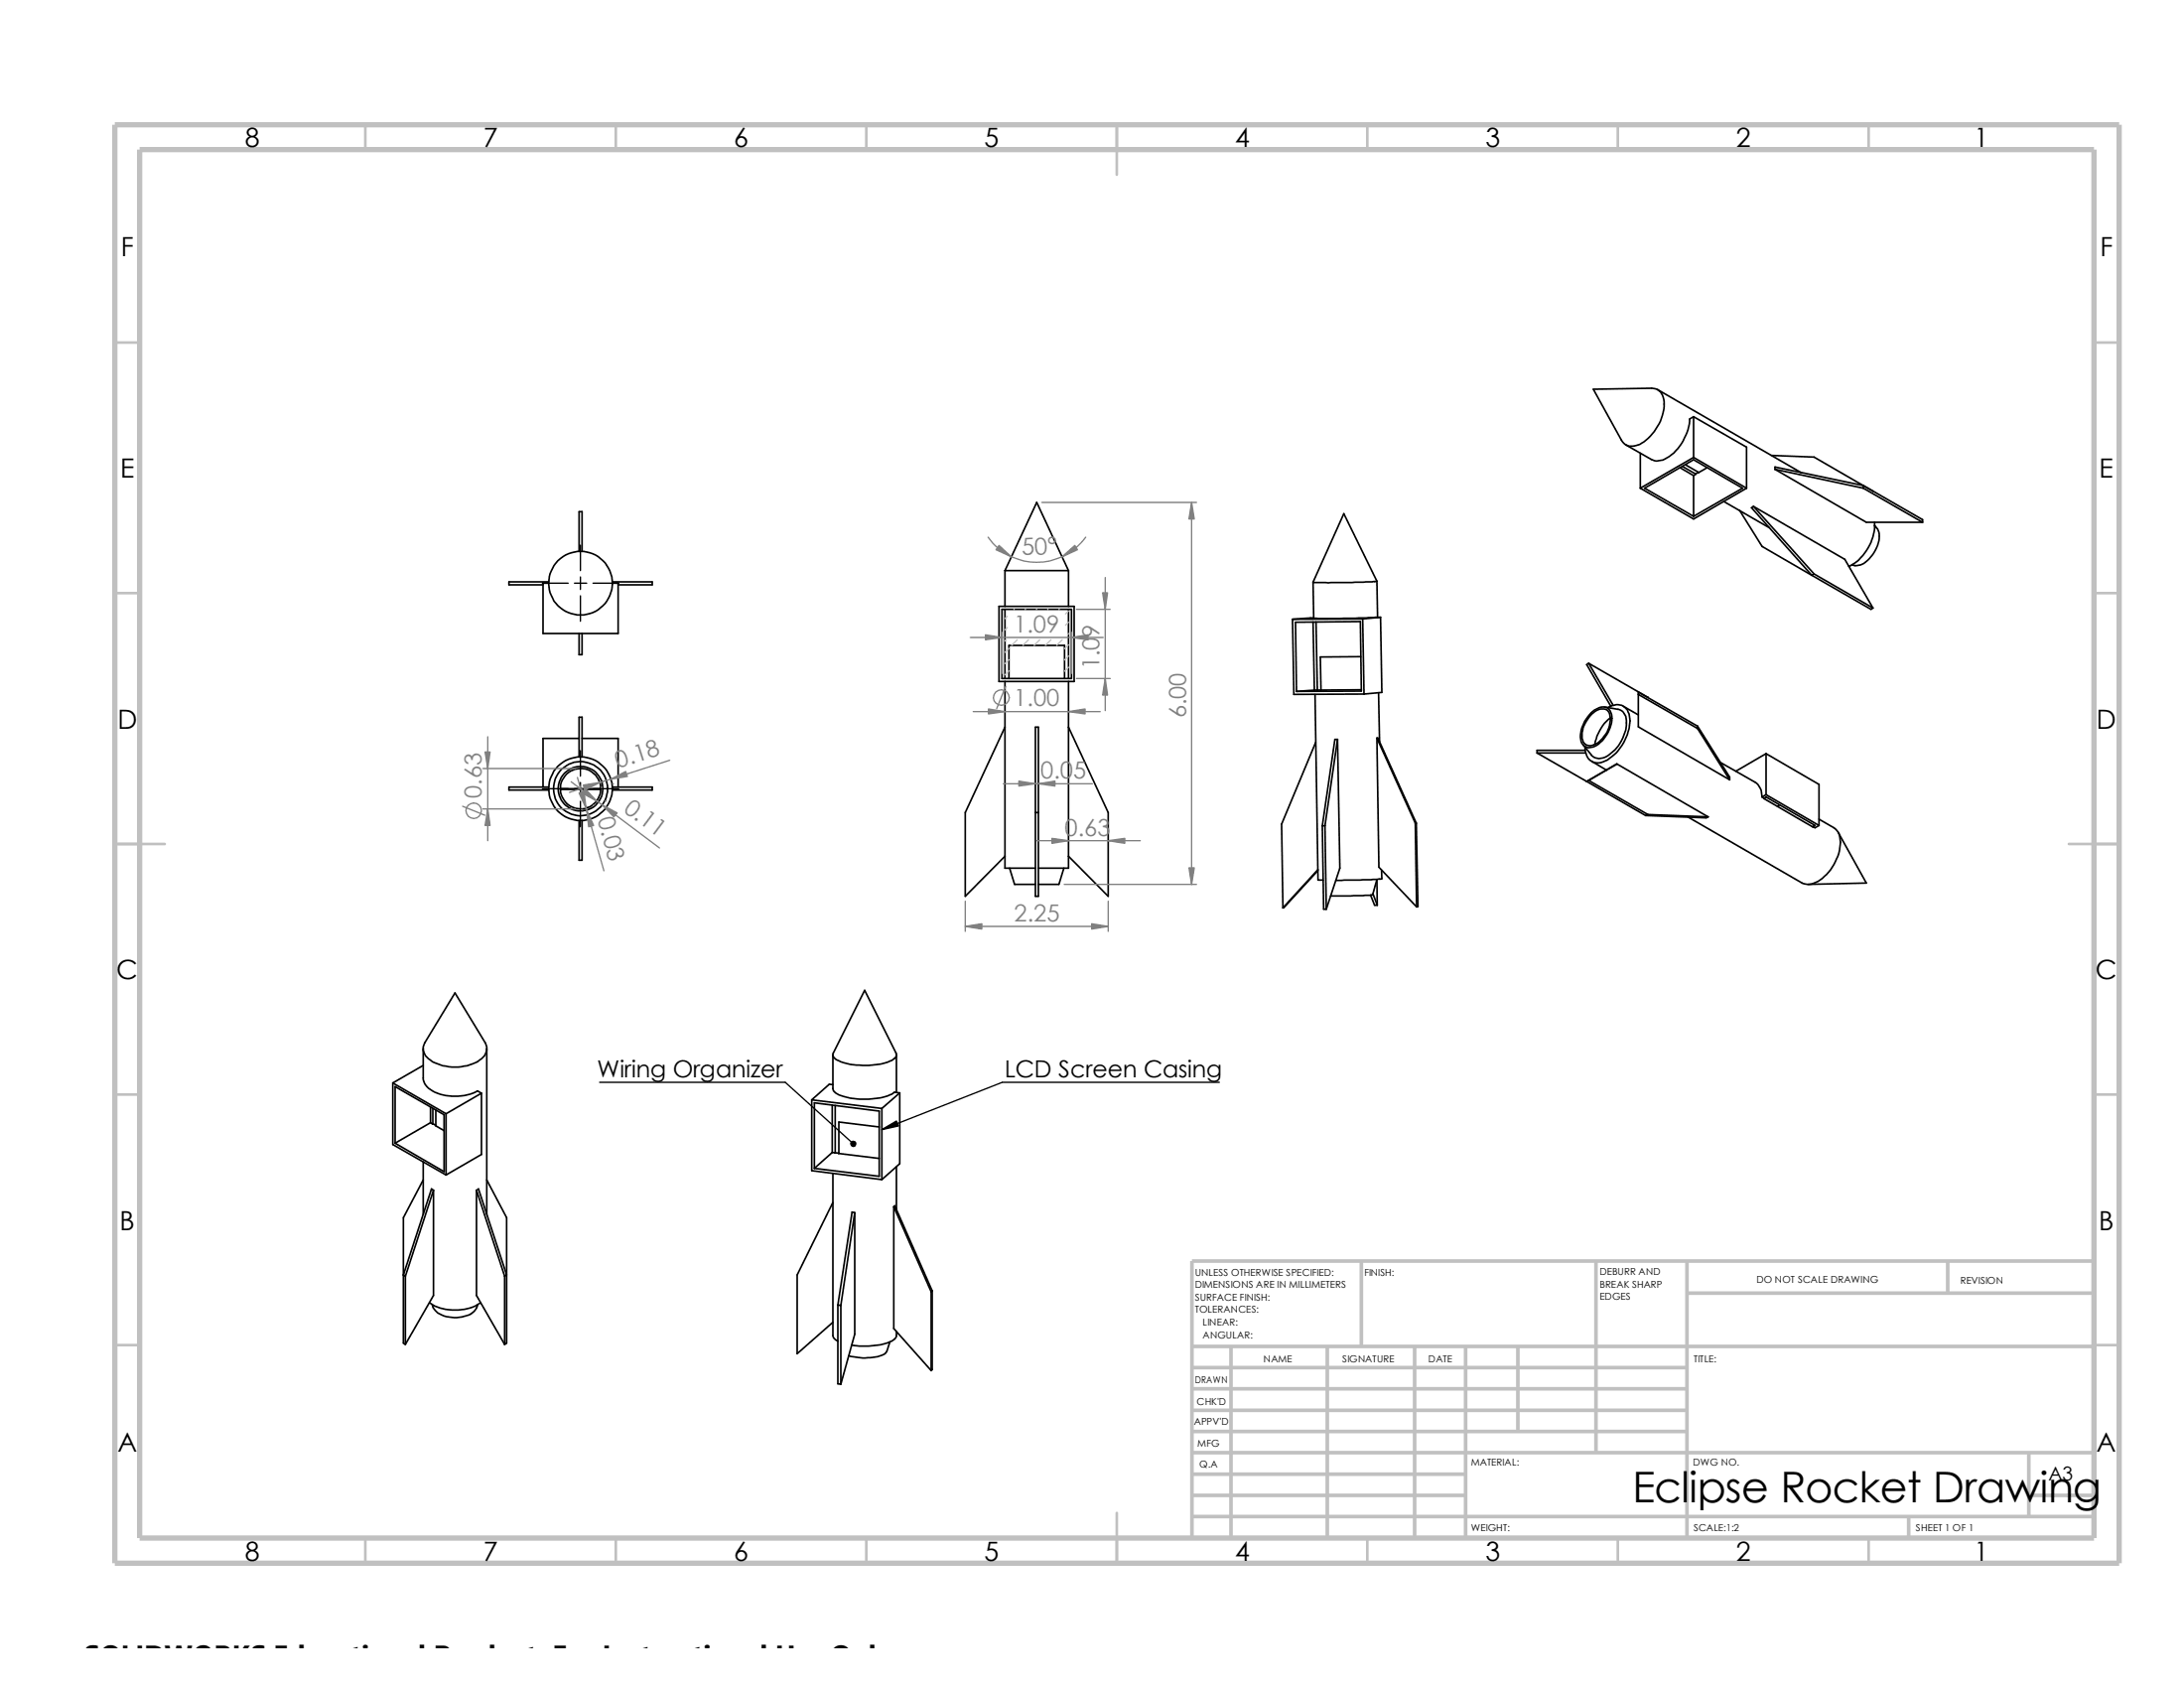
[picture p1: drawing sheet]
<svg xmlns="http://www.w3.org/2000/svg" width="279mm" height="216mm" viewBox="0 0 279 216" stroke-linecap="round" stroke-linejoin="round" font-family="sans-serif">
<g fill="none" stroke="#c0c0c0" stroke-width=".34">
<path d="M46.7 16v3.1M78.8 16v3.1M110.8 16v3.1M142.9 16v6.4M174.9 16v3.1M207 16v3.1M239.1 16v3.1M14.7 43.8h3.2M267.9 43.8h3.2M14.7 75.9h3.2M267.9 75.9h3.2M14.7 107.9h6.4"/>
<path d="M264.7 107.9h6.4M14.7 140h3.2M267.9 140h3.2M14.7 172h3.2M267.9 172h3.2M46.7 196.7v3.2M78.8 196.7v3.2M110.8 196.7v3.2M142.9 193.5v6.4M174.9 196.7v3.2M207 196.7v3.2M239.1 196.7v3.2"/>
</g>
<g fill="none" stroke="#c0c0c0" stroke-width=".47">
<path d="M152.5 172.2h115.4M152.5 177.6h63.3M152.5 174.9h63.3M157.5 172.2v24.5M169.8 172.2v24.5M174.2 161.3v10.9M181 172.2v24.5M187.5 172.2v24.5M194.2 172.2v10.9M204.2 161.3v24.5M215.8 161.3v35.4M215.8 165.4h52.1"/>
<path d="M249.2 161.3v4.1M267.9 161.3h-115.4v35.4M152.5 194h115.4M152.5 183.1h63.3M152.5 180.4h63.3M152.5 191.3h35M152.5 188.6h35M152.5 185.8h115.4M244.2 194v2.7M259.5 191.3h8.4M259.5 185.8v8.2"/>
</g>
<path d="M14.7 16h256.4v183.9h-256.4zM17.9 19.1h250v177.6h-250z" fill="none" stroke="#c0c0c0" stroke-width=".68" stroke-linecap="butt"/>
<g fill="none" stroke="#000" stroke-width=".21">
<path d="M203.8 49.8l7.5-.1a1.63 1.63 0 0 1 1.6 1.7 6.4 6.4 0 0 1-3.1 5.5 1.84 1.84 0 0 1-2.2-.3zM209.8 58v4.4M212 49.8l18.4 10.7M214.9 59.8l1.8 1M215.2 59.6l1.7 1M215.6 59.4l1.7 1M216.7 53.3l-.5 .3a6.2 6.2 0 0 1-3.5 5.2l-.3 .1a1.32 1.32 0 0 1-1.2-.1l-3.2-1.9M216.7 58.5l-6.9 3.9M216.7 58.5l6.7 3.9M216.7 53.3l6.7 3.9v5.2M216.7 53.3v5.2M218.4 59.8l-1.1 .6"/>
<path d="M226.6 58.3l5.5 .2 13.9 8v.3M70.2 74.6h-.7v6.4h9.6v-6.4h-.7M70.2 74.4h-5.1v.4h4.4M74.1 70.5v-5.1h.4v5.1M78.4 74.4h5v.4h-4.3M127.8 77.6h9.6v9.6h-9.6zM128.2 77.9h8.9v8.9h-8.9zM128.6 73l4-8.7 4.1 8.7M128.6 73v4.6M128.6 77.9v8.9M128.6 73h8.1M136.7 73v4.6"/>
<path d="M136.7 77.9v8.9M165.4 79.2l.1 9.6h9M165.7 79.6l8.3-.1 .2 8.9h-8.3zM168 74.5l.1 4.6h3.4l5.1-.1M168 79.5l.1 8.8M168.1 79l-2.7 .2M168.4 79.5l.1 8.8M174.3 79.2h-8.9M174.3 79.2l.2 9.6M176.1 74.3l-3.1 .2h-3.1h-1.9M176.1 74.3l-4.2-8.6-3.9 8.8M176.1 74.3l.1 4.7"/>
<path d="M176.6 79l.2 9.6-2.3 .2M176.6 79l-2.3 .2M209.8 62.4l6.9 4 6.7-4M210.4 62.4l6.3-3.6 6.2 3.6-6.2 3.6zM216.7 60.8v5.2M216.9 60.6l-.2 .2M217.3 60.4l-.4 .2M220.5 64.1l5.8 3.4M222.5 65.3l2.9 4.6 14 8 .2-.1M224.3 64.8l-.2 .1 7.7 8.7 .3-.2M224.3 64.8l11.7 6.7 3.6 6.3M224.3 64.8l7.8 8.6"/>
<path d="M227.1 60v-.3l11.3 2.4v.3M227.1 60l11.7 6.8h7.2M227.1 60l11.3 2.4M232.1 73.4l7.5 4.4M238.4 62.4l7.6 4.4M239.6 62.8h.1M239.8 66.8a6.1 6.1 0 0 1-3.3 5.6M239.8 67.2a2.58 2.58 0 0 1 .1 3.2 3.1 3.1 0 0 1-2.6 1.9h-.4M74.1 94.4h-4.6v6.3M74.1 81v2.7h.4v-2.7M74.1 96.8v-5.1h.4v5.1M74.5 94.4h4.6v6.3"/>
<path d="M128.6 87.2v23.8h3.9M128.6 93l-5.1 10.9v10.7l5.1-5.1M129.1 86.8v-4.3h7.1v4.3M132.5 93h.3v21.6h-.3zM136.7 87.2v23.8h-3.9M136.7 93l5.1 10.9v10.7l-5.1-5.1M168.1 88.3h.4M168.1 88.3l-2.2 .1M168.2 88.8l.4 23.8h.6M168.3 95l-4.3 10.4 .1 10.7M168.5 88.3h.5M171.1 94.6h-.3l-1.6 11"/>
<path d="M171.1 94.6l-1.6 11M171.1 94.6l.3 16.4-1.7 5.3M174.1 84h-5.2l.1 4.3M174.2 88.2l-5.2 .1M176.1 94.4h.2l4.9 10.9M176.1 94.4l.3 16.5 4.8 5.1M176.1 94.4l5 10.9M176.4 88.6l.1 6.3M196.6 96.3l6.4 3.6M196.6 96.3h6.3M202.8 96h-6.2v.3M203 99.9l7.5 4.4"/>
<path d="M203.2 99.8l-.2 .1M203.2 99.8l7.6 4.4M203.2 84.8l-.2 .2 3.1 5.3M203.2 84.8l3.2 5.4M203.2 84.8l7.7 4.4M203.5 91.5a1.71 1.71 0 0 1 2.1-.7 2.2 2.2 0 0 1 .2 2.3 3.4 3.4 0 0 1-2.3 2.3 1.02 1.02 0 0 1-1.1-1.2 3.8 3.8 0 0 1 1.1-2.7zM203.5 91.2a2.09 2.09 0 0 1 2.1-.7 1.85 1.85 0 0 1 .5 2.3 4.2 4.2 0 0 1-2.3 2.7 1.17 1.17 0 0 1-1.6-1.2 4.7 4.7 0 0 1 1.3-3.1zM203.6 97.4l1.9 1.1M205.3 90.4l1.7 .3a1.49 1.49 0 0 1 1.1 1.8 5.1 5.1 0 0 1-3 4.4 1.34 1.34 0 0 1-1.5-.3l-1.1-1.4M205.7 90.5a1.8 1.8 0 0 1 2.2 0 2.38 2.38 0 0 1 .5 2.4 6.1 6.1 0 0 1-3.3 4.6 1.66 1.66 0 0 1-2.3-1.7v-.2M206 91.8a5.9 5.9 0 0 0-2 3.4M206.8 97.7l-3.8 2.2"/>
<path d="M206.8 97.7l-3.6 2.1M206.8 97.7l11.7 6.8M207.7 90.3l1.9 1.1M209.6 88.8l7.6 4.4M217.2 92.9l4.1 6.5v.3M217.2 92.9l-7.6-4.4v4.5l11.7 6.7M217.2 93.2l4.1 6.5M217.2 92.9v.3M220 97.5l4.6 2.6a2.26 2.26 0 0 1 .8 1.8M225.9 96.4v5.2M225.9 96.4l6.8 3.9v5.3M225.9 96.4l-3.8 2.2"/>
<path d="M70.2 100.7h-5.1v.3h5.1M71.7 100.9h5.1M71.7 101h5.1M74.1 104.9v5.1h.4v-5.1M78.4 100.7h5v.3h-5M129.2 111l.6 2.1h2.7M132.5 103.9h.3M136.1 111l-.6 2.1h-2.7M168.6 111.2l-4.5 4.9M168.6 111.3l-4.3 4.8h-.2M169.2 105.6h.3M169.2 105.6l.1 10.7h.4"/>
<path d="M169.5 105.6l.2 10.7M175.3 114.5l.6 1.3h.3M175.6 114.3l.6 1.5M176.1 112.5l-.5 2-5.4 .1M176.1 112.5l.1 3.3M176.7 111.3l.1 1.1h-.1l-5.8 .2M181.1 105.3h.1M181.1 105.3l.1 10.7M181.2 105.3l.2 10.7h-.2M210.5 104.3l7.8 .3 .2-.1M210.8 104.2l-.3 .1M210.8 104.2l7.7 .3"/>
<path d="M216 104.5l14.5 8.4a2.41 2.41 0 0 0 2.6-.5 6.4 6.4 0 0 0 2.3-5l-.2-.8-.4-.6-2.1-1.2M225.4 101.9l.3 .2M225.7 102.1l.2-.2 6.3 3.7-.3 .1M225.7 102.1l6.2 3.7v-.1M225.9 101.6l-.5 .3M225.9 101.6l6.8 4M227.7 103l-.3 .1M232.7 105.6l-.5 .3-.3-.2M235.2 106.5l3.6 6.4-7.5 .2M50.2 138.5v7.9l6.9 3.9M50.2 138.5l6.9 4M50.5 139l6.3 3.6v7.3l-6.3-3.7z"/>
<path d="M54.1 134.1v3.8a2.32 2.32 0 0 0 1.9 1.9 6.4 6.4 0 0 0 5.1-.3l.5 .3M54.1 136.3l-3.9 2.2M58.2 127l3.9 6.3a1.56 1.56 0 0 1-.8 2.3 6 6 0 0 1-6.5-.2 1.52 1.52 0 0 1-.4-2zM61.6 139.8v7.9l-4.5 2.6M61.6 139.8l-4.5 2.7M62.3 134.1v21.2M106.6 134.9v4.3a1.36 1.36 0 0 0 1.2 1 9.8 9.8 0 0 0 6.3-.2l.3-.3 .7 .1M106.6 138.7h-.5l-2.3 2M110.6 126.7l4 8a.74 .74 0 0 1-.5 .9 9.6 9.6 0 0 1-7 0l-.5-.4v-.5zM114.7 134.9v4.8M115.1 139.8l-2.3 2M115.1 139.8v9l-2.3 2.1"/>
<path d="M54.1 148.6v6.7M54.1 150.9l-2.5 4.8v16.1l.3 .2M55.1 143.6l.3 .1M55.1 143.6l-4.6 2.6M55.1 141.6v2M55.4 141.8v1.9M55.4 143.7l.4 .2M55.5 152.2l-.3-.1-3.6 11 .3 .1M55.5 152.2v13.5l-3.6 6.3M55.5 152.2l-3.6 11M55.8 143.9l1 .7M55.8 142v1.9"/>
<path d="M57.1 142.5v7.8M61 152.2l.2-.1 3.6 11-.2 .1M61 152.2v13.5l3.6 6.3M61 152.2l3.6 11M62.3 150.9l2.5 4.8v16.1l-.2 .2M103.8 140.7l9 1.1M103.8 140.7v9l9 1.2M104.2 141.1l8.3 1v8.4l-8.3-1.1zM106.5 147.4h.3M106.5 147.4l-2.3 2M106.5 141.4v6M106.6 150.1v20.8v.2l.6 .4"/>
<path d="M106.6 153.8l-4.6 9.3v10l4.6-4M106.8 141.4v6M106.8 147.4l.5 .1M107.3 147.5l5.2 .7M109.3 155.1l-.3-.1-1.8 11.9M109.3 155.1v15.5l-1.7 6.4M109.3 155.1l-1.7 11.9M112.5 144.1l-5.2-.6v4M112.8 141.8v9.1M114.3 154.3l.2-.1 4.8 10.9M114.3 154.3v15.6l4.8 5.4M114.3 154.3l4.8 10.9"/>
<path d="M114.7 149.2v5.5M51.9 163.2v8.8M54.9 166.6a6.2 6.2 0 0 0 6.6 0M55.3 166.8a2.26 2.26 0 0 0 2.1 1.6 4 4 0 0 0 3.3-.7l.2-.3 .2-.6M64.6 163.2v8.8M107.2 166.9l.4 .1M107.2 166.9v10.1h.4M107.6 167v10M113.8 171.7l-.3 1.1a2.66 2.66 0 0 1-2.2 .9h-.3a7.8 7.8 0 0 1-2.4-.3M114.7 170.3a1.04 1.04 0 0 1-.9 1.3 9.8 9.8 0 0 1-4.8 .4M119.1 165.2v10.1M119.3 165.1l-.2 .1"/>
<path d="M119.3 165.1v10.1l-.2 .1"/>
<circle cx="74.3" cy="74.6" r="4.1"/>
<circle cx="74.3" cy="100.9" r="2.58"/>
<circle cx="74.3" cy="100.9" r="3.5"/>
<circle cx="74.3" cy="100.9" r="4.1"/>
<circle cx="74.3" cy="100.9" r="2.85"/>
</g>
<g fill="none" stroke="#c0c0c0" stroke-width=".17">
<path d="M128.9 78.8l-.3 .3M129.8 77.9l-.1 .1M131.2 77.9l-.1 .1M132.6 77.9v.1M134.1 77.9l-.1 .1M135.5 77.9v.1M136.7 78.1l-.4 .4M136.7 79.6l-.4 .4M128.7 81.8l-.1 .2M128.9 80.3l-.3 .3M129.1 82.9l-.5 .5M129.1 84.4l-.5 .5"/>
<path d="M129.1 85.8l-.5 .5M130.1 81.8l-.7 .7M131.6 81.8l-.7 .7M133 81.8l-.7 .7M134.5 81.8l-.8 .7M135.9 81.8l-.7 .7M136.7 81l-.1 .2M136.7 82.5l-.5 .5M136.7 83.9l-.5 .5M136.7 85.3l-.5 .6"/>
</g>
<g fill="none" stroke="#000" stroke-width=".17">
<path d="M69.4 74.6h3.3M73.5 74.6h1.6M74.3 69.7v3.3M74.3 73.8v1.6M74.3 76.2v3.3M75.9 74.6h3.3M74.3 96v3.3M69.4 100.9h3.3M73.5 100.9h1.6M74.3 100.1v1.6M74.3 102.5v3.2M75.9 100.9h3.3"/>
<path d="M76.7 138.4h23.8l8.7 7.9M156 138.4h-27.8l-15.4 6.1"/>
</g>
<g fill="none" stroke="#808080" stroke-width=".17">
<path d="M133.3 64.3h19.8M137.7 77.9h4.3M138.9 68.7a7.7 7.7 0 0 1-12.5 0M141.4 73.9v17M152.4 64.3v48.8M61.8 98.3h11.8M62.4 94.2v13.3M73.1 100l11.3 8.5M73.9 99.4l3.4 12M85.7 97.2l-12.8 4.1M124.1 81.5h17M124.5 91h16.3"/>
<path d="M128.2 80.9v5.2M128.7 87.8l-1.2 2.8M137.1 80.9v5.2M137.7 86.8h4.3M59.2 103.1l2.8 1.2M61.8 103.5h11.8M74.4 103.5h.1M74.4 103.8h.1M75.9 103h.1M76.9 100.7h.1M77.4 102.4h.1M78.4 100.2h.1"/>
<path d="M123.5 118.5h18.3M123.5 115.3v3.8M128.4 100.2h11.3M132.6 107.5h13.3M136.1 113.1h17M141.8 115.3v3.8"/>
<circle cx="128.1" cy="89.2" r="1"/>
<circle cx="60.6" cy="103.7" r=".99"/>
</g>
<g fill="#808080" stroke="#808080" stroke-width=".17">
<path d="M74.1 101.4l.6-.2 .3 2.2z"/>
<path d="M75.1 103.6l.8 2-.6 .1z"/>
<path d="M74.8 100.9l1.5 1.5-1.8-1z"/>
<path d="M77 103l2 1-.5 .5z"/>
<path d="M74.6 100.4l2.2-.3-2 .9z"/>
<path d="M78.1 99.7l2-1 .2 .6z"/>
<path d="M62.1 96.2h.6l-.3 2.1z"/>
<path d="M62.4 103.5l.3 2.1h-.6z"/>
<path d="M126.1 81.2l2.1 .3-2.1 .3z"/>
<path d="M137.1 81.5l2.1-.3v.6z"/>
<path d="M127.8 69.8l1.6 1.4-2-.9z"/>
<path d="M135.9 71.2l1.6-1.4 .3 .5z"/>
<path d="M130.3 99.9l2.2 .3-2.2 .3z"/>
<path d="M132.8 100.2l2.2-.3v.6z"/>
<path d="M152.1 111h.7l-.4 2.1z"/>
<path d="M152.4 64.3l.4 2.1h-.7z"/>
<path d="M123.5 118.5l2.1-.3v.6z"/>
<path d="M139.7 118.2l2.1 .3-2.1 .3z"/>
<path d="M136.7 91l2.1-.3v.6z"/>
<path d="M126.4 90.7l2.2 .3-2.2 .3z"/>
<path d="M141.4 86.8l.3 2.1h-.6z"/>
<path d="M141.1 75.8h.6l-.3 2.1z"/>
<path d="M141.8 107.5l2.1-.3v.7z"/>
<path d="M134.6 107.2l2.1 .3-2.1 .4z"/>
</g>
<g fill="#000" stroke="#000" stroke-width=".17">
<path d="M112.8 144.5l1.9-1.1 .2 .6z"/>
<path d="M108.9 146.1a.32 .32 0 0 1 .5-.1 .32 .32 0 0 1 0 .5l-.2-.2 .2 .2a.31 .31 0 0 1-.5 0 .31 .31 0 0 1 0-.4z" fill-rule="evenodd"/>
</g>
<path d="M10.8 209.2h104.1v1.6h-104.1z" fill="#fff"/>
<text font-size="5.4" x="208.8" y="192.1">Eclipse Rocket Drawing</text>
<text font-size="3.6" x="10.8" y="213">SOLIDWORKS Educational Product. For Instructional Use Only.</text>
<g font-size="3.4">
<text x="31.4" y="18.8">8</text>
<text x="61.8" y="18.8">7</text>
<text x="93.9" y="18.8">6</text>
<text x="125.9" y="18.8">5</text>
<text x="158" y="18.8">4</text>
<text x="190" y="18.8">3</text>
<text x="222.1" y="18.8">2</text>
<text x="252.5" y="18.8">1</text>
<text x="15.5" y="32.8">F</text>
<text x="268.7" y="32.8">F</text>
<text x="15.4" y="61.1">E</text>
<text x="268.6" y="61.1">E</text>
<text x="15" y="93.2">D</text>
<text x="268.2" y="93.2">D</text>
<text x="14.9" y="125.3">C</text>
<text x="268.1" y="125.3">C</text>
<text x="15.3" y="157.3">B</text>
<text x="268.5" y="157.3">B</text>
<text x="15" y="185.7">A</text>
<text x="268.2" y="185.7">A</text>
<text x="31.4" y="199.6">8</text>
<text x="61.8" y="199.6">7</text>
<text x="93.9" y="199.6">6</text>
<text x="125.9" y="199.6">5</text>
<text x="158" y="199.6">4</text>
<text x="190" y="199.6">3</text>
<text x="222.1" y="199.6">2</text>
<text x="252.5" y="199.6">1</text>
</g>
<g font-size="3" fill="#808080">
<text x="130.8" y="71" transform="rotate(-3 130.8 71)">50°</text>
<text x="129.7" y="80.9">1.09</text>
<text x="140.7" y="85.6" transform="rotate(-90 140.7 85.6)">1.09</text>
<text x="129.7" y="90.3">1.00</text>
<text x="151.7" y="91.9" transform="rotate(-90 151.7 91.9)">6.00</text>
<text x="79.1" y="98.3" transform="rotate(-18 79.1 98.3)">0.18</text>
<text x="133.1" y="99.6">0.05</text>
<text x="61.6" y="102.1" transform="rotate(-90 61.6 102.1)">0.63</text>
<text x="76.4" y="104.7" transform="rotate(74 76.4 104.7)">0.03</text>
<text x="79.7" y="103.7" transform="rotate(37 79.7 103.7)">0.11</text>
<text x="136.2" y="106.9">0.63</text>
<text x="129.7" y="117.9">2.25</text>
</g>
<g font-size="3">
<text x="76.4" y="137.8">Wiring Organizer</text>
<text x="128.5" y="137.8">LCD Screen Casing</text>
</g>
<text font-size="2.5" x="262" y="189.4">A3</text>
<g font-size="1.2">
<text x="152.9" y="167.9">TOLERANCES:</text>
<text x="152.9" y="163.2">UNLESS OTHERWISE SPECIFIED:</text>
<text x="152.9" y="164.7">DIMENSIONS ARE IN MILLIMETERS</text>
<text x="152.9" y="166.3">SURFACE FINISH:</text>
<text x="174.5" y="163.2">FINISH:</text>
<text x="204.6" y="166.3">EDGES</text>
<text x="204.6" y="163.1">DEBURR AND</text>
<text x="204.6" y="164.7">BREAK SHARP</text>
<text x="224.7" y="164">DO NOT SCALE DRAWING</text>
<text x="250.8" y="164.2">REVISION</text>
<text x="153.9" y="169.5">LINEAR:</text>
<text x="153.9" y="171.2">ANGULAR:</text>
<text x="152.9" y="177">DRAWN</text>
<text x="153.1" y="179.7">CHK'D</text>
<text x="161.7" y="174.3">NAME</text>
<text x="171.7" y="174.2">SIGNATURE</text>
<text x="182.8" y="174.2">DATE</text>
<text x="216.7" y="174.2">TITLE:</text>
<text x="152.7" y="182.3">APPV'D</text>
<text x="153.2" y="185.1">MFG</text>
<text x="153.5" y="187.7">Q.A</text>
<text x="188.2" y="187.5">MATERIAL:</text>
<text x="216.6" y="187.5">DWG NO.</text>
<text x="188.2" y="195.8">WEIGHT:</text>
<text x="216.7" y="195.8">SCALE:1:2</text>
<text x="245.1" y="195.8">SHEET 1 OF 1</text>
</g>
</svg>
